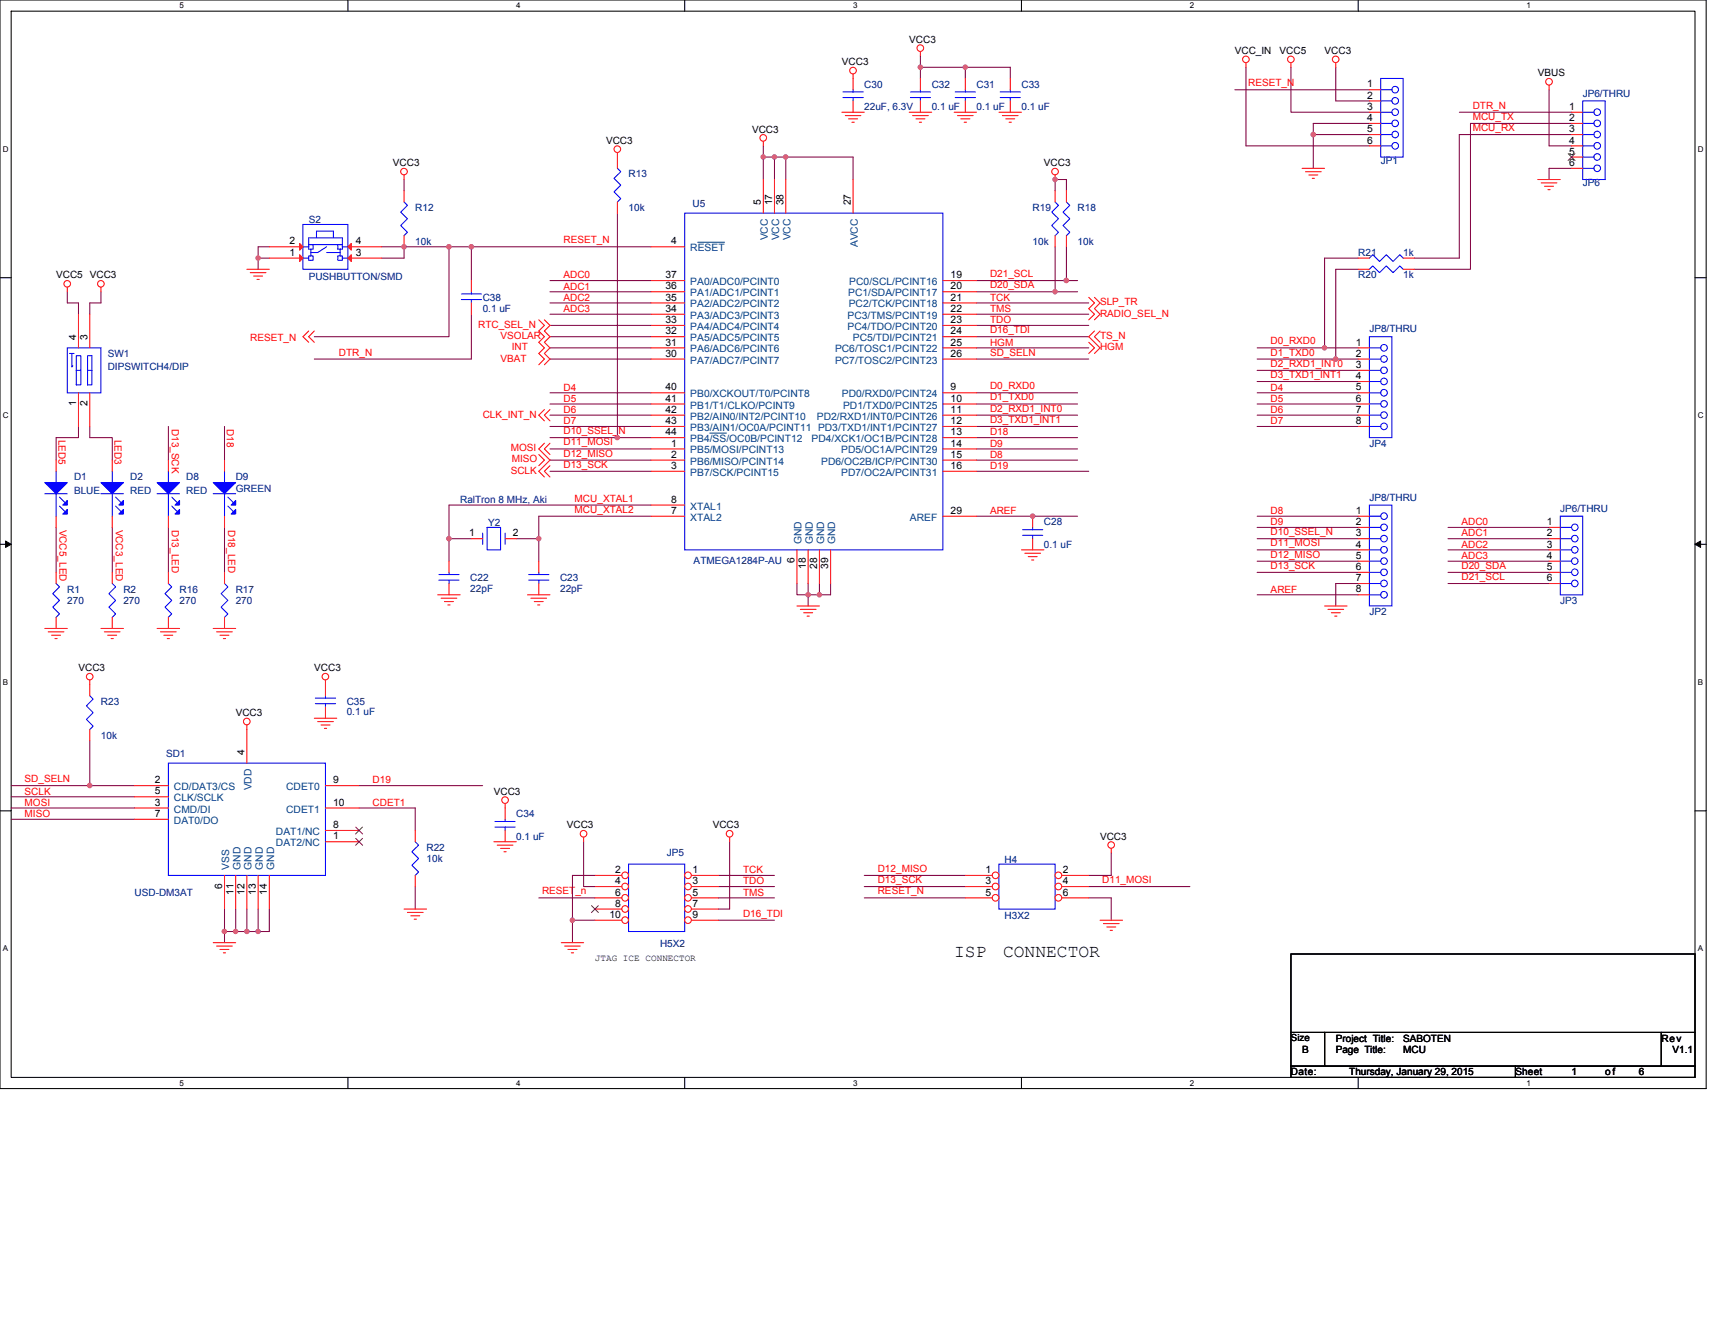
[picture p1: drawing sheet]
<svg xmlns="http://www.w3.org/2000/svg" width="279mm" height="216mm" viewBox="0 0 279 216" stroke-linecap="round" stroke-linejoin="round" font-family="sans-serif">
<path d="M0 0h278v177.4h-278zM1.8 1.8h274.3v173.8h-274.3z" fill="none" stroke="#000" stroke-width=".17"/>
<g fill="#fff">
<path d="M29.3 .2h.7v1.5h-.7z"/>
<path d="M29.3 175.7h.7v1.5h-.7z"/>
</g>
<path d="M56.7 0v1.8M56.7 175.6v1.8" fill="none" stroke="#000" stroke-width=".17"/>
<g fill="#fff">
<path d="M84.1 .2h.7v1.5h-.7z"/>
<path d="M84.1 175.7h.7v1.5h-.7z"/>
</g>
<path d="M111.5 0v1.8M111.5 175.6v1.8" fill="none" stroke="#000" stroke-width=".17"/>
<g fill="#fff">
<path d="M139 .2h.7v1.5h-.7z"/>
<path d="M139 175.7h.7v1.5h-.7z"/>
</g>
<path d="M166.4 0v1.8M166.4 175.6v1.8" fill="none" stroke="#000" stroke-width=".17"/>
<g fill="#fff">
<path d="M193.8 .2h.8v1.5h-.8z"/>
<path d="M193.8 175.7h.8v1.5h-.8z"/>
</g>
<path d="M221.3 0v1.8M221.3 175.6v1.8" fill="none" stroke="#000" stroke-width=".17"/>
<g fill="#fff">
<path d="M248.7 .2h.7v1.5h-.7z"/>
<path d="M248.7 175.7h.7v1.5h-.7z"/>
<path d="M.5 23.5h.9v1.5h-.9z"/>
<path d="M276.6 23.5h1v1.5h-1z"/>
<path d="M.5 67h.9v1.4h-.9z"/>
<path d="M276.6 67h1v1.4h-1z"/>
</g>
<path d="M0 45.3h1.8M276.1 45.3h1.9" fill="none" stroke="#000" stroke-width=".17"/>
<g fill="#fff">
<path d="M.5 110.4h.8v1.5h-.8z"/>
<path d="M276.6 110.4h.9v1.5h-.9z"/>
</g>
<path d="M0 88.7h1.8M276.1 88.7h1.9" fill="none" stroke="#000" stroke-width=".17"/>
<path d="M.9 88.2l.9 .5-.9 .5zM276.1 88.7l1-.5v1z" fill="#000" stroke="#000" stroke-width=".16"/>
<g fill="#fff">
<path d="M.5 153.8h.8v1.5h-.8z"/>
<path d="M276.6 153.8h.9v1.5h-.9z"/>
</g>
<path d="M0 132.1h1.8M276.1 132.1h1.9M210.3 155.4h65.8v12.8h-65.8zM210.3 168.2h5.5v5.5h-5.5zM210.3 173.7h36.6v1.9h-36.6zM215.8 168.2h54.9v5.5h-54.9zM246.9 173.7h29.2v1.9h-29.2zM270.7 168.2h5.4v5.5h-5.4z" fill="none" stroke="#000" stroke-width=".17"/>
<g fill="none" stroke="#800040" stroke-width=".17">
<path d="M149.9 11h7.4M149.9 9.1v1.9M149.9 11v1.8M157.3 11v1.8M157.3 11h7.3v1.8M201.2 14.6h21.9M203 11v12.8h20.1M210.3 11v7.3h12.8M217.6 11v5.4h5.5M237.7 18.3h18.3M252.4 14.6v9.2h3.6M65.8 29.3v1.8"/>
<path d="M100.6 34.7v36.6M124.4 23.8v1.8M124.4 25.6v3.7M124.4 25.6h1.8M126.2 25.6v3.7M126.2 25.6h1.8M128 25.6h11v3.7M128 25.6v3.7M171.9 31.1v-1.8h1.8v1.8M214 21.9v5.5M214 21.9h9.1M223.1 20.1h-9.1v1.8"/>
<path d="M256 21.9h-18.3v20.2h-7.3M256 20.1h-16.4v23.8h-9.2M256 27.4h-3.6v1.9M11 47.5v1.9h1.8v1.8M16.4 47.5v1.9h-1.8v1.8M42.1 42.1h1.8M42.1 42.1v1.8M43.9 40.2h-1.8v1.9M62.2 40.2h3.6M65.8 40.2h7.4v14.7h-22M65.8 40.2v1.9h-3.6M73.2 40.2h3.6v5.5"/>
<path d="M76.8 51.2v7.3h-25.6M76.8 40.2h29.3M89.6 54.9h16.5M89.6 58.5h16.5M89.6 53h16.5M89.6 51.2h16.5M89.6 47.5h16.5M89.6 49.4h16.5M89.6 45.7h16.5M89.6 56.7h16.5M159.1 53h18.3M159.1 54.9h18.3"/>
<path d="M159.1 58.5h18.3M159.1 56.7h18.3M159.1 49.4h18.3M159.1 51.2h18.3M159.1 45.7h14.6M159.1 47.5h12.8M171.9 40.2v7.3M171.9 47.5h3.7M173.7 40.2v5.5M173.7 45.7h1.9M204.8 58.5h12.8M204.8 56.7h11"/>
<path d="M215.8 56.7h5.5M217.6 58.5h3.7M221.3 42.1h-5.5v14.6M221.3 43.9h-3.7v14.6M12.8 69.5v1.8h-3.7v3.7M14.6 69.5v1.8h3.7v3.7M27.4 69.5v5.5M36.6 69.5v5.5M89.6 71.3h11M89.6 65.8h16.5M89.6 64h16.5M89.6 67.6h16.5"/>
<path d="M89.6 69.5h16.5M89.6 73.2h16.5M89.6 75h16.5M89.6 76.8h16.5M100.6 71.3h5.5M159.1 76.8h18.3M159.1 65.8h16.5M159.1 64h16.5M159.1 67.6h16.5M159.1 69.5h16.5M159.1 73.2h16.5M159.1 75h16.5"/>
<path d="M159.1 71.3h16.5M204.8 60.3h16.5M204.8 62.2h16.5M204.8 64h16.5M204.8 65.8h16.5M204.8 67.6h16.5M204.8 69.5h16.5M9.1 85.9v7.4M18.3 85.9v7.4M27.4 85.9v7.4M36.6 85.9v7.4M73.2 87.8h3.6"/>
<path d="M73.2 87.8v3.6M84.1 87.8h3.7M87.8 87.8v3.6M106.1 82.3h-32.9v5.5M106.1 84.1h-18.3v3.7M129.8 95.1v1.8h1.9v-1.8M133.5 96.9h-1.8v1.8M133.5 95.1v1.8M135.3 95.1v1.8h-1.8M159.1 84.1h16.5M204.8 87.8h16.5M204.8 89.6h16.5"/>
<path d="M204.8 91.4h16.5M204.8 96.9h16.5M204.8 85.9h16.5M204.8 84.1h16.5M204.8 93.3h16.5M221.3 95.1h-3.7v3.6M235.9 87.8h16.5M235.9 89.6h16.5M235.9 91.4h16.5M235.9 93.3h16.5M235.9 95.1h16.5M235.9 85.9h16.5"/>
<path d="M1.8 128h12.8M1.8 129.8h20.1M1.8 133.5h20.1M1.8 131.7h20.1M14.6 120.7v7.3M14.6 128h7.3M58.5 128h20.1M58.5 131.7h9.1v3.6M95.1 137.2v7.3h1.8M118.9 137.2v10.9h-1.9M181 139v3.6h-3.6M36.6 151.8h1.8"/>
<path d="M36.6 148.1v3.7M36.6 151.8v1.8M38.4 148.1v3.7M38.4 151.8h1.8M40.2 148.1v3.7M40.2 151.8h1.9M42.1 148.1v3.7M43.9 148.1v3.7h-1.8M67.6 144.5v3.6M87.8 146.3h9.1M93.3 149.9v3.7M93.3 149.9h3.6"/>
<path d="M96.9 142.6h-3.6v7.3M117 149.9h9.2M117 144.5h9.2M117 146.3h9.2M117 142.6h9.2M140.8 142.6h16.5M140.8 144.5h16.5M140.8 146.3h16.5M177.4 144.5h16.4M177.4 146.3h3.6v3.6"/>
</g>
<g fill="#f0f" stroke="#f0f" stroke-width=".17">
<circle cx="73.1" cy="40.2" r=".36"/>
<circle cx="126.2" cy="25.6" r=".35"/>
<circle cx="124.3" cy="25.6" r=".35"/>
<circle cx="128" cy="25.6" r=".36"/>
<circle cx="76.8" cy="40.2" r=".36"/>
<circle cx="171.9" cy="29.2" r=".35"/>
<circle cx="157.3" cy="11" r=".35"/>
<circle cx="149.9" cy="11" r=".36"/>
<circle cx="42" cy="42" r=".35"/>
<circle cx="65.8" cy="40.2" r=".36"/>
<circle cx="93.2" cy="149.9" r=".36"/>
<circle cx="87.8" cy="87.8" r=".35"/>
<circle cx="73.1" cy="87.8" r=".36"/>
<circle cx="214" cy="21.9" r=".36"/>
<circle cx="171.9" cy="47.5" r=".35"/>
<circle cx="173.7" cy="45.7" r=".36"/>
<circle cx="131.7" cy="96.9" r=".36"/>
<circle cx="168.2" cy="84.1" r=".36"/>
<circle cx="133.5" cy="96.9" r=".35"/>
<circle cx="215.8" cy="56.7" r=".35"/>
<circle cx="217.6" cy="58.5" r=".36"/>
<circle cx="36.6" cy="151.8" r=".36"/>
<circle cx="42" cy="151.8" r=".35"/>
<circle cx="40.2" cy="151.8" r=".36"/>
<circle cx="38.4" cy="151.8" r=".35"/>
<circle cx="14.6" cy="128" r=".36"/>
<circle cx="100.6" cy="71.3" r=".36"/>
</g>
<g fill="none" stroke="#f00" stroke-width=".17">
<path d="M137.2 18.3h3.6M137.7 18.8h2.6M138.2 19.4h1.5M138.8 19.9h.4M139 12.1v2.5M139 16.4v1.9M148.1 18.3h3.7M148.7 18.8h2.5M149.2 19.4h1.5M149.8 19.9h.3M149.9 8.4v.7M149.9 12.8v1.8"/>
<path d="M149.9 16.4v1.9M155.4 18.3h3.7M156 18.8h2.5M156.5 19.4h1.5M157.1 19.9h.4M157.3 12.8v1.8M157.3 16.4v1.9M162.8 18.3h3.6M163.3 18.8h2.6M163.9 19.4h1.4M164.4 19.9h.4M203 10.2v.8"/>
<path d="M210.3 10.2v.8M217.6 10.2v.8M223.1 18.3h1.8M223.1 16.4h1.8M223.1 14.6h1.8M252.4 13.9v.7M256 18.3h1.9M65.8 28.5v.8M100.6 24.9v2.5M100.6 32.9v1.8M124.4 23v.8M171.9 28.5v.8"/>
<path d="M173.7 31.1v1.8M173.7 38.4v1.8M212.1 27.4h3.7M212.7 28h2.5M213.2 28.5h1.5M213.8 29.1h.3M223.1 20.1h1.8M223.1 21.9h1.8M223.1 23.8h1.8M250.5 29.3h3.7M251.1 29.8h2.5M251.6 30.4h1.5"/>
<path d="M252.2 30.9h.3M256 21.9h1.9M256 20.1h1.9M256 23.8h1.9M256 25.6h1.9M256 27.4h1.9M11 46.8v.7M16.4 46.8v.7M40.2 43.9h3.7M40.8 44.4h2.5M41.3 45h1.5M41.9 45.5h.3"/>
<path d="M43.9 42.1h5.5M43.9 40.2h5.5M50.3 53.9l-.9 1 .9 .9M51.2 53.9l-.9 1 .9 .9M56.7 42.1h5.5M56.7 40.2h5.5M87.8 52.1l.9 .9-.9 .9 .9 1-.9 .9 .9 .9-.9 .9 .9 .9-.9 .9M88.7 52.1l.9 .9-.9 .9 .9 1-.9 .9 .9 .9-.9 .9 .9 .9-.9 .9M177.4 55.8l.9 .9-.9 .9M177.4 48.5l.9 .9-.9 .9 .9 .9-.9 .9M178.3 53.9l-.9 1 1.8 1.8-.9 .9M178.3 48.5l.9 .9-.9 .9 .9 .9-.9 .9"/>
<path d="M179.2 53.9l-.9 1 .9 .9M221.3 43.9h1.8M228.6 43.9h1.8M18.3 75v1.8M87.8 74.1l.9 .9-.9 .9M88.7 72.2l-.9 1 1.8 1.8-1.8 1.8 .9 .9M88.7 66.7l-.9 .9 .9 1M89.6 72.2l-.9 1 .9 .9M89.6 75.9l-.9 .9 .9 .9M89.6 66.7l-.9 .9 .9 1M9.1 93.3v1.8M18.3 93.3v1.8"/>
<path d="M18.3 84.1v1.8M36.6 93.3v1.8M71.3 96.9h3.7M71.9 97.5h2.5M72.4 98h1.5M73 98.6h.3M73.2 91.4v1.9M73.2 95.1v1.8M85.9 96.9h3.7M86.5 97.5h2.5M87 98h1.5M87.6 98.6h.3"/>
<path d="M129.8 98.7h3.7M130.4 99.3h2.5M130.9 99.8h1.5M166.4 89.6h3.7M167 90.1h2.5M167.5 90.7h1.5M168.1 91.2h.3M215.8 98.7h3.7M216.3 99.3h2.6M216.9 99.8h1.5M252.4 89.6h1.8M252.4 87.8h1.8"/>
<path d="M252.4 85.9h1.8M252.4 91.4h1.8M252.4 93.3h1.8M252.4 95.1h1.8M7.3 102.4h3.7M7.9 103h2.5M8.4 103.5h1.5M9 104.1h.3M9.1 100.6v1.8M14.6 110.8v2.6M14.6 118.9v1.8M16.4 102.4h3.7"/>
<path d="M17 103h2.6M17.5 103.5h1.5M18.1 104.1h.4M18.3 100.6v1.8M25.6 102.4h3.7M26.1 103h2.6M26.7 103.5h1.5M27.2 104.1h.4M34.7 102.4h3.7M35.3 103h2.5M35.8 103.5h1.5M36.4 104.1h.3"/>
<path d="M36.6 100.6v1.8M40.2 118.1v.8M51.2 117h3.7M51.8 117.6h2.5M52.3 118.1h1.5M52.9 118.7h.3M53 110.8v2.6M53 115.2v1.8M131.5 100.4h.3M217.4 100.4h.4M80.5 137.2h3.6M81 137.7h2.6"/>
<path d="M81.6 138.2h1.4M82.1 138.8h.4M82.3 130.9v2.6M82.3 135.3v1.9M95.1 136.4v.8M118.9 136.4v.8M181 138.2v.8M34.7 153.6h3.7M35.3 154.2h2.5M35.8 154.7h1.5M36.4 155.3h.3M65.8 148.1h3.7"/>
<path d="M66.4 148.7h2.5M66.9 149.2h1.5M67.5 149.8h.3M91.4 153.6h3.7M92 154.2h2.5M92.5 154.7h1.5M93.1 155.3h.4M179.2 149.9h3.7M179.8 150.5h2.5M180.3 151h1.5M180.9 151.6h.3"/>
<circle cx="139" cy="11.5" r=".54"/>
<circle cx="149.9" cy="7.8" r=".54"/>
<circle cx="203" cy="9.7" r=".54"/>
<circle cx="210.3" cy="9.7" r=".54"/>
<circle cx="217.6" cy="9.7" r=".54"/>
<circle cx="252.4" cy="13.3" r=".54"/>
<circle cx="65.8" cy="28" r=".54"/>
<circle cx="100.6" cy="24.3" r=".54"/>
<circle cx="124.3" cy="22.5" r=".54"/>
<circle cx="171.9" cy="28" r=".54"/>
<circle cx="11" cy="46.2" r=".54"/>
<circle cx="16.4" cy="46.2" r=".54"/>
<circle cx="14.6" cy="110.3" r=".54"/>
<circle cx="40.2" cy="117.6" r=".54"/>
<circle cx="53" cy="110.3" r=".54"/>
<circle cx="82.3" cy="130.4" r=".54"/>
<circle cx="95.1" cy="135.9" r=".54"/>
<circle cx="118.9" cy="135.9" r=".54"/>
<circle cx="181" cy="137.7" r=".54"/>
</g>
<g fill="none" stroke="#00f" stroke-width=".17">
<path d="M137.3 15.9h3.3M137.3 15h3.3M139 14.6v.4M139 15.9v.5M148.3 15.9h3.3M148.3 15h3.3M149.9 14.6v.4M149.9 15.9v.5M155.6 15.9h3.3M155.6 15h3.3M157.3 14.6v.4M157.3 15.9v.5"/>
<path d="M224.9 12.8h3.7v12.8h-3.7zM224.9 18.3h1.9M224.9 16.4h1.9M224.9 14.6h1.9M257.9 16.4h3.6v12.9h-3.6zM257.9 18.3h1.8M49.4 36.6h7.3v7.3h-7.3zM50.3 39.9h.7v.7h-.3M50.3 39.9v.3M50.3 39.9v-1.1h5.5v1.1M50.3 39.9h5.5M51.6 38.8v-1.1h2.7v1.1"/>
<path d="M55.8 39.9h-.8v.7h.4M55.8 39.9v.3M100.6 27.4l.5 .6-1.1 1.1 1.1 1.1-1.1 1.1 1.1 1.1-.5 .5M173.7 32.9l.6 .6-1.1 1.1 1.1 1-1.1 1.1 1.1 1.1-.6 .6M224.9 20.1h1.9M224.9 21.9h1.9M224.9 23.8h1.9M257.9 23.8h1.8M257.9 21.9h1.8M257.9 20.1h1.8M257.9 25.6h1.8M257.9 27.4h1.8"/>
<path d="M49.4 40.2h.9M50.3 40.2v.4h.4M50.7 41.7h-.4v.4h-.9M50.7 41.7h.3v.7h-.7v-.3M50.7 40.6v1.1M53.2 41.1h2.2M53.2 40.2l-1.4 .9h-1.1M55.4 40.6v1.1M55.8 42.1v.3h-.8v-.7h.8v.4h.9M55.8 40.2h.9M55.8 40.2v.4h-.4M223.1 43.9l.5-.6 1.1 1.1 1.1-1.1 1.1 1.1 1.1-1.1 .6 .6"/>
<path d="M18.3 76.8v1.8M9.1 95.1l.6 .5-1.1 1.1 1.1 1.1-1.1 1.1 1.1 1.1-.6 .6M16.4 80.5h3.7M18.3 95.1l.5 .5-1.1 1.1 1.1 1.1-1.1 1.1 1.1 1.1-.5 .6M18.3 80.5v3.6M18.8 81l.9 .9M18.8 82.5l.9 .9M36.6 95.1l.5 .5-1.1 1.1 1.1 1.1-1.1 1.1 1.1 1.1-.5 .6M71.5 94.5h3.3M71.5 93.6h3.3M73.2 93.3v.3M73.2 94.5v.6"/>
<path d="M254.2 84.1h3.7v12.8h-3.7zM254.2 91.4h1.8M254.2 89.6h1.8M254.2 87.8h1.8M254.2 85.9h1.8M254.2 93.3h1.8M254.2 95.1h1.8M14.6 113.4l.6 .5-1.1 1.1 1.1 1.1-1.1 1.1 1.1 1.1-.6 .6M51.4 114.7h3.3M51.4 113.7h3.3M53 113.4v.3M53 114.7v.5"/>
<path d="M80.6 134.8h3.3M80.6 133.9h3.3M82.3 133.5v.4M82.3 134.8v.5M102.4 140.8h9.1v11h-9.1z"/>
<circle cx="227.3" cy="16.4" r=".54"/>
<circle cx="227.3" cy="14.6" r=".54"/>
<circle cx="227.3" cy="18.3" r=".54"/>
<circle cx="260.2" cy="18.3" r=".54"/>
<circle cx="227.3" cy="23.8" r=".54"/>
<circle cx="227.3" cy="20.1" r=".54"/>
<circle cx="227.3" cy="21.9" r=".54"/>
<circle cx="260.2" cy="20.1" r=".54"/>
<circle cx="260.2" cy="21.9" r=".54"/>
<circle cx="260.2" cy="23.8" r=".54"/>
<circle cx="260.2" cy="25.6" r=".54"/>
<circle cx="260.2" cy="27.4" r=".54"/>
<circle cx="256.6" cy="85.9" r=".53"/>
<circle cx="256.6" cy="87.8" r=".53"/>
<circle cx="256.6" cy="93.2" r=".53"/>
<circle cx="256.6" cy="95.1" r=".53"/>
<circle cx="256.6" cy="91.4" r=".53"/>
<circle cx="256.6" cy="89.6" r=".53"/>
</g>
<path d="M255.5 25l1.1 1.2M256.6 25l-1.1 1.2" fill="none" stroke="#804000" stroke-width=".16"/>
<g fill="#00f" stroke="#00f" stroke-width=".17">
<path d="M16.4 78.6h3.7l-1.8 1.9z"/>
<path d="M20.1 81.6v.7h-.7z"/>
<path d="M19.4 83.8l.7-.8v.8z"/>
</g>
<g fill="#f00" stroke="#f00" stroke-width=".17">
<path d="M48.8 41.5l.6 .6-.6 .5z"/>
<path d="M56.7 42.1l.5-.6v1.1z"/>
<path d="M48.8 39.7l.6 .5-.6 .6z"/>
<path d="M56.7 40.2l.5-.5v1.1z"/>
</g>
<circle cx="112.1" cy="142.6" r=".54" fill="#fff" stroke="#f00" stroke-width=".17"/>
<path d="M112.6 142.6h4.4" fill="none" stroke="#f00" stroke-width=".17"/>
<circle cx="101.8" cy="142.6" r=".54" fill="#fff" stroke="#f00" stroke-width=".17"/>
<path d="M96.9 142.6h4.4" fill="none" stroke="#f00" stroke-width=".17"/>
<circle cx="112.1" cy="144.4" r=".54" fill="#fff" stroke="#f00" stroke-width=".17"/>
<path d="M112.6 144.5h4.4" fill="none" stroke="#f00" stroke-width=".17"/>
<circle cx="101.8" cy="144.4" r=".54" fill="#fff" stroke="#f00" stroke-width=".17"/>
<path d="M96.9 144.5h4.4" fill="none" stroke="#f00" stroke-width=".17"/>
<circle cx="112.1" cy="146.3" r=".54" fill="#fff" stroke="#f00" stroke-width=".17"/>
<path d="M112.6 146.3h4.4" fill="none" stroke="#f00" stroke-width=".17"/>
<circle cx="101.8" cy="146.3" r=".54" fill="#fff" stroke="#f00" stroke-width=".17"/>
<path d="M96.9 146.3h4.4" fill="none" stroke="#f00" stroke-width=".17"/>
<circle cx="112.1" cy="148.1" r=".54" fill="#fff" stroke="#f00" stroke-width=".17"/>
<path d="M112.6 148.1h4.4" fill="none" stroke="#f00" stroke-width=".17"/>
<circle cx="101.8" cy="148.1" r=".54" fill="#fff" stroke="#f00" stroke-width=".17"/>
<path d="M96.9 148.1h4.4" fill="none" stroke="#f00" stroke-width=".17"/>
<path d="M96.4 147.6l1.1 1.1M97.5 147.6l-1.1 1.1" fill="none" stroke="#804000" stroke-width=".16"/>
<circle cx="112.1" cy="149.9" r=".54" fill="#fff" stroke="#f00" stroke-width=".17"/>
<path d="M112.6 149.9h4.4" fill="none" stroke="#f00" stroke-width=".17"/>
<circle cx="101.8" cy="149.9" r=".54" fill="#fff" stroke="#f00" stroke-width=".17"/>
<g fill="none" stroke="#f00" stroke-width=".17">
<path d="M65.8 31.1v1.8M65.8 38.4v1.8M124.4 29.3v5.4M126.2 29.3v5.4M128 29.3v5.4M139 29.3v5.4M106.1 40.2h5.4M106.1 58.5h5.4M106.1 56.7h5.4M106.1 54.9h5.4M106.1 53h5.4M106.1 51.2h5.4"/>
<path d="M106.1 49.4h5.4M106.1 47.5h5.4M106.1 45.7h5.4M153.6 53h5.5M153.6 54.9h5.5M153.6 56.7h5.5M153.6 58.5h5.5M153.6 47.5h5.5M153.6 49.4h5.5M153.6 51.2h5.5M153.6 45.7h5.5M221.3 58.5h1.8"/>
<path d="M221.3 56.7h1.8M106.1 73.2h5.4M106.1 75h5.4M106.1 76.8h5.4M106.1 64h5.4M106.1 65.8h5.4M106.1 67.6h5.4M106.1 69.5h5.4M106.1 71.3h5.4M153.6 64h5.5M153.6 65.8h5.5M153.6 67.6h5.5"/>
<path d="M153.6 71.3h5.5M153.6 73.2h5.5M153.6 75h5.5M153.6 76.8h5.5M153.6 69.5h5.5M221.3 60.3h1.8M221.3 62.2h1.8M221.3 64h1.8M221.3 65.8h1.8M221.3 67.6h1.8M221.3 69.5h1.8M27.4 93.3v1.8"/>
<path d="M87.8 91.4v1.9M87.8 95.1v1.8M106.1 84.1h5.4M106.1 82.3h5.4M129.8 89.6v5.5M131.7 89.6v5.5M133.5 89.6v5.5M135.3 89.6v5.5M153.6 84.1h5.5M27.4 100.6v1.8M96.9 149.9h4.4"/>
</g>
<g fill="none" stroke="#00f" stroke-width=".17">
<path d="M65.8 32.9l.6 .6-1.1 1.1 1.1 1-1.1 1.1 1.1 1.1-.6 .6M111.5 34.7h42.1v54.9h-42.1zM223.1 54.9h3.7v16.4h-3.7zM223.1 58.5h1.8M223.1 56.7h1.8M223.1 62.2h1.8M223.1 60.3h1.8M223.1 64h1.8M223.1 65.8h1.8M223.1 67.6h1.8M223.1 69.5h1.8M27.4 95.1l.6 .5-1.1 1.1 1.1 1.1-1.1 1.1 1.1 1.1-.6 .6"/>
<path d="M86.1 94.5h3.3M86.1 93.6h3.3M87.8 93.3v.3M87.8 94.5v.6M162.8 140.8h9.1v7.3h-9.1z"/>
<circle cx="225.5" cy="56.7" r=".54"/>
<circle cx="225.5" cy="58.5" r=".54"/>
<circle cx="225.5" cy="64" r=".54"/>
<circle cx="225.5" cy="62.2" r=".54"/>
<circle cx="225.5" cy="60.3" r=".54"/>
<circle cx="225.5" cy="69.5" r=".54"/>
<circle cx="225.5" cy="65.8" r=".54"/>
<circle cx="225.5" cy="67.6" r=".54"/>
</g>
<path d="M113.7 39.5h4.3M115.6 70.6h2.7" fill="none" stroke="#004080" stroke-width=".16"/>
<circle cx="162.2" cy="142.6" r=".54" fill="#fff" stroke="#f00" stroke-width=".17"/>
<path d="M157.3 142.6h4.3" fill="none" stroke="#f00" stroke-width=".17"/>
<circle cx="172.4" cy="142.6" r=".54" fill="#fff" stroke="#f00" stroke-width=".17"/>
<path d="M173 142.6h4.4" fill="none" stroke="#f00" stroke-width=".17"/>
<circle cx="162.2" cy="144.4" r=".54" fill="#fff" stroke="#f00" stroke-width=".17"/>
<path d="M157.3 144.5h4.3" fill="none" stroke="#f00" stroke-width=".17"/>
<circle cx="172.4" cy="144.4" r=".54" fill="#fff" stroke="#f00" stroke-width=".17"/>
<path d="M173 144.5h4.4" fill="none" stroke="#f00" stroke-width=".17"/>
<circle cx="162.2" cy="146.3" r=".54" fill="#fff" stroke="#f00" stroke-width=".17"/>
<path d="M157.3 146.3h4.3" fill="none" stroke="#f00" stroke-width=".17"/>
<circle cx="172.4" cy="146.3" r=".54" fill="#fff" stroke="#f00" stroke-width=".17"/>
<g fill="none" stroke="#f00" stroke-width=".17">
<path d="M164.6 12.8v1.8M164.6 16.4v1.9M171.9 31.1v1.8M171.9 38.4v1.8M12.8 51.2v5.5M14.6 51.2v5.5M76.8 45.7v1.8M76.8 49.4v1.8M221.3 42.1h1.8M228.6 42.1h1.8M9.1 75v1.8M12.8 64v5.5"/>
<path d="M14.6 64v5.5M27.4 75v1.8M36.6 75v1.8M9.1 84.1v1.8M27.4 84.1v1.8M36.6 84.1v1.8M76.8 87.8h1.8M82.3 87.8h1.8M168.2 84.1v1.8M168.2 87.8v1.8M221.3 87.8h1.8M221.3 85.9h1.8"/>
<path d="M221.3 84.1h1.8M221.3 89.6h1.8M221.3 91.4h1.8M221.3 93.3h1.8M221.3 95.1h1.8M221.3 96.9h1.8M40.2 118.9v5.5M21.9 128h5.5M21.9 131.7h5.5M21.9 129.8h5.5M21.9 133.5h5.5M53 137.2h5.5"/>
<path d="M53 135.3h5.5M53 128h5.5M53 131.7h5.5M67.6 135.3v1.9M36.6 142.6v5.5M38.4 142.6v5.5M40.2 142.6v5.5M42.1 142.6v5.5M43.9 142.6v5.5M67.6 142.6v1.9M173 146.3h4.4"/>
</g>
<g fill="#00f" stroke="#00f" stroke-width=".17">
<path d="M34.7 78.6h3.7l-1.8 1.9z"/>
<path d="M38.4 81.6v.7h-.7z"/>
<path d="M37.7 83.8l.7-.8v.8z"/>
<path d="M7.3 78.6h3.7l-1.9 1.9z"/>
<path d="M11 81.6v.7h-.8z"/>
<path d="M10.2 83.8l.8-.8v.8z"/>
<path d="M25.6 78.6h3.7l-1.9 1.9z"/>
<path d="M29.3 81.6v.7h-.8z"/>
<path d="M28.5 83.8l.8-.8v.8z"/>
</g>
<g fill="none" stroke="#00f" stroke-width=".17">
<path d="M162.9 15.9h3.3M162.9 15h3.3M164.6 14.6v.4M164.6 15.9v.5M171.9 32.9l.5 .6-1.1 1.1 1.1 1-1.1 1.1 1.1 1.1-.5 .6M11 56.7h5.4v7.3h-5.4zM11.3 57.6h.8M11.7 57.6v2.2l.2-.2M12.4 58h.8v4.7h-.8zM14.3 58h.7v4.7h-.7zM75.2 48.8h3.2M75.2 47.9h3.2"/>
<path d="M76.8 47.5v.4M76.8 48.8v.6M223.1 42.1l.5-.6 1.1 1.1 1.1-1.1 1.1 1.1 1.1-1.1 .6 .6M9.1 76.8v1.8M12.4 60.3h.8M14.3 60.3h.7M27.4 76.8v1.8M36.6 76.8v1.8M7.3 80.5h3.7M9.1 80.5v3.6M9.7 81l.9 .9M9.7 82.5l.9 .9"/>
<path d="M25.6 80.5h3.7M27.4 80.5v3.6M28 81l.9 .9M28 82.5l.9 .9M34.7 80.5h3.7M36.6 80.5v3.6M37.1 81l.9 .9M37.1 82.5l.9 .9M78.6 86.9v1.8M79.4 85.9h2.2v3.7h-2.2zM82.3 86.9v1.8M166.6 87.2h3.3"/>
<path d="M166.6 86.3h3.3M168.2 85.9v.4M168.2 87.2v.6M223.1 82.3h3.7v16.4h-3.7zM223.1 89.6h1.8M223.1 87.8h1.8M223.1 85.9h1.8M223.1 84.1h1.8M223.1 91.4h1.8M223.1 93.3h1.8M223.1 95.1h1.8M223.1 96.9h1.8"/>
<path d="M27.4 124.4h25.6v18.2h-25.6zM67.6 137.2l.6 .5-1.1 1.1 1.1 1.1-1.1 1.1 1.1 1.1-.6 .5"/>
<circle cx="225.5" cy="89.6" r=".54"/>
<circle cx="225.5" cy="96.9" r=".54"/>
<circle cx="225.5" cy="85.9" r=".54"/>
<circle cx="225.5" cy="93.2" r=".54"/>
<circle cx="225.5" cy="84.1" r=".54"/>
<circle cx="225.5" cy="91.4" r=".54"/>
<circle cx="225.5" cy="87.8" r=".54"/>
<circle cx="225.5" cy="95.1" r=".54"/>
</g>
<path d="M58 136.6l1.1 1.1M58 134.8l1.1 1.1M59.1 136.6l-1.2 1.1M59.1 134.8l-1.2 1.1" fill="none" stroke="#804000" stroke-width=".16"/>
<g fill="#f0f" stroke="#f0f" stroke-width=".17">
<circle cx="73.1" cy="40.2" r=".36"/>
<circle cx="126.2" cy="25.6" r=".35"/>
<circle cx="124.3" cy="25.6" r=".35"/>
<circle cx="128" cy="25.6" r=".36"/>
<circle cx="76.8" cy="40.2" r=".36"/>
<circle cx="171.9" cy="29.2" r=".35"/>
<circle cx="157.3" cy="11" r=".35"/>
<circle cx="149.9" cy="11" r=".36"/>
<circle cx="42" cy="42" r=".35"/>
<circle cx="65.8" cy="40.2" r=".36"/>
<circle cx="93.2" cy="149.9" r=".36"/>
<circle cx="87.8" cy="87.8" r=".35"/>
<circle cx="73.1" cy="87.8" r=".36"/>
<circle cx="214" cy="21.9" r=".36"/>
<circle cx="171.9" cy="47.5" r=".35"/>
<circle cx="173.7" cy="45.7" r=".36"/>
<circle cx="131.7" cy="96.9" r=".36"/>
<circle cx="168.2" cy="84.1" r=".36"/>
<circle cx="133.5" cy="96.9" r=".35"/>
<circle cx="215.8" cy="56.7" r=".35"/>
<circle cx="217.6" cy="58.5" r=".36"/>
<circle cx="36.6" cy="151.8" r=".36"/>
<circle cx="42" cy="151.8" r=".35"/>
<circle cx="40.2" cy="151.8" r=".36"/>
<circle cx="38.4" cy="151.8" r=".35"/>
<circle cx="14.6" cy="128" r=".36"/>
<circle cx="100.6" cy="71.3" r=".36"/>
</g>
<g font-size="2.9">
<text x="155.4" y="155.9">ISP</text>
<text x="163.4" y="155.9">CONNECTOR</text>
</g>
<g font-size="1.7">
<text x="222.7" y="17.9">3</text>
<text x="222.7" y="16.1">2</text>
<text x="222.7" y="14.2">1</text>
<text x="255.7" y="17.9">1</text>
<text x="222.7" y="19.7">4</text>
<text x="222.7" y="21.5">5</text>
<text x="222.7" y="23.4">6</text>
<text x="255.7" y="21.5">3</text>
<text x="255.7" y="19.7">2</text>
<text x="255.7" y="23.4">4</text>
<text x="255.7" y="25.2">5</text>
<text x="255.7" y="27.1">6</text>
<text x="124" y="33.5" transform="rotate(-90 124 33.5)">5</text>
<text x="125.8" y="33.5" transform="rotate(-90 125.8 33.5)">17</text>
<text x="127.6" y="33.5" transform="rotate(-90 127.6 33.5)">38</text>
<text x="138.6" y="33.5" transform="rotate(-90 138.6 33.5)">27</text>
<text x="47.2" y="41.7">1</text>
<text x="47.2" y="39.8">2</text>
<text x="58" y="41.7">3</text>
<text x="58" y="39.8">4</text>
<text x="109.3" y="39.8">4</text>
<text x="108.4" y="47.2">36</text>
<text x="108.4" y="45.3">37</text>
<text x="154.9" y="47.2">20</text>
<text x="154.9" y="45.3">19</text>
<text x="108.4" y="52.6">33</text>
<text x="108.4" y="50.8">34</text>
<text x="108.4" y="49">35</text>
<text x="154.9" y="52.6">23</text>
<text x="154.9" y="49">21</text>
<text x="154.9" y="50.8">22</text>
<text x="12.4" y="55.4" transform="rotate(-90 12.4 55.4)">4</text>
<text x="14.2" y="55.4" transform="rotate(-90 14.2 55.4)">3</text>
<text x="108.4" y="58.1">30</text>
<text x="108.4" y="56.3">31</text>
<text x="108.4" y="54.5">32</text>
<text x="154.9" y="54.5">24</text>
<text x="154.9" y="56.3">25</text>
<text x="154.9" y="58.1">26</text>
<text x="220.9" y="60">3</text>
<text x="220.9" y="58.1">2</text>
<text x="220.9" y="56.3">1</text>
<text x="108.4" y="63.6">40</text>
<text x="108.4" y="65.4">41</text>
<text x="154.9" y="63.6">9</text>
<text x="154.9" y="65.4">10</text>
<text x="220.9" y="61.8">4</text>
<text x="220.9" y="63.6">5</text>
<text x="220.9" y="65.4">6</text>
<text x="12.4" y="66.2" transform="rotate(-90 12.4 66.2)">1</text>
<text x="14.2" y="66.2" transform="rotate(-90 14.2 66.2)">2</text>
<text x="108.4" y="70.9">44</text>
<text x="108.4" y="67.3">42</text>
<text x="108.4" y="69.1">43</text>
<text x="154.9" y="67.3">11</text>
<text x="154.9" y="70.9">13</text>
<text x="154.9" y="69.1">12</text>
<text x="220.9" y="67.3">7</text>
<text x="220.9" y="69.1">8</text>
<text x="109.3" y="72.8">1</text>
<text x="109.3" y="74.6">2</text>
<text x="109.3" y="76.4">3</text>
<text x="154.9" y="74.6">15</text>
<text x="154.9" y="72.8">14</text>
<text x="154.9" y="76.4">16</text>
<text x="109.3" y="83.7">7</text>
<text x="109.3" y="81.9">8</text>
<text x="154.9" y="83.7">29</text>
<text x="220.9" y="83.7">1</text>
<text x="76.4" y="87.4">1</text>
<text x="83.6" y="87.4">2</text>
<text x="220.9" y="87.4">3</text>
<text x="220.9" y="85.6">2</text>
<text x="220.9" y="89.2">4</text>
<text x="252" y="89.2">3</text>
<text x="252" y="87.4">2</text>
<text x="252" y="85.6">1</text>
<text x="129.5" y="91.8" transform="rotate(-90 129.5 91.8)">6</text>
<text x="131.3" y="92.7" transform="rotate(-90 131.3 92.7)">18</text>
<text x="133.1" y="92.7" transform="rotate(-90 133.1 92.7)">28</text>
<text x="134.9" y="92.7" transform="rotate(-90 134.9 92.7)">39</text>
<text x="220.9" y="91.1">5</text>
<text x="220.9" y="92.9">6</text>
<text x="220.9" y="94.7">7</text>
<text x="252" y="91.1">4</text>
<text x="252" y="92.9">5</text>
<text x="252" y="94.7">6</text>
<text x="220.9" y="96.5">8</text>
<text x="39.8" y="123.1" transform="rotate(-90 39.8 123.1)">4</text>
<text x="25.2" y="127.6">2</text>
<text x="25.2" y="131.3">3</text>
<text x="25.2" y="129.5">5</text>
<text x="54.3" y="127.6">9</text>
<text x="54.3" y="131.3">10</text>
<text x="25.2" y="133.1">7</text>
<text x="54.3" y="136.8">1</text>
<text x="54.3" y="134.9">8</text>
<text x="100.2" y="142.3">2</text>
<text x="112.8" y="142.3">1</text>
<text x="160.5" y="142.3">1</text>
<text x="173.2" y="142.3">2</text>
<text x="36.2" y="144.8" transform="rotate(-90 36.2 144.8)">6</text>
<text x="38" y="145.8" transform="rotate(-90 38 145.8)">11</text>
<text x="39.8" y="145.8" transform="rotate(-90 39.8 145.8)">12</text>
<text x="41.7" y="145.8" transform="rotate(-90 41.7 145.8)">13</text>
<text x="43.5" y="145.8" transform="rotate(-90 43.5 145.8)">14</text>
<text x="99.3" y="149.6">10</text>
<text x="100.2" y="144.1">4</text>
<text x="100.2" y="145.9">6</text>
<text x="100.2" y="147.7">8</text>
<text x="112.8" y="144.1">3</text>
<text x="112.8" y="145.9">5</text>
<text x="112.8" y="147.7">7</text>
<text x="112.8" y="149.6">9</text>
<text x="160.5" y="144.1">3</text>
<text x="160.5" y="145.9">5</text>
<text x="173.2" y="144.1">4</text>
<text x="173.2" y="145.9">6</text>
</g>
<g font-size="1.7" fill="#004080">
<text x="112.5" y="41">RESET</text>
<text x="125.1" y="39.2" transform="rotate(-90 125.1 39.2)">VCC</text>
<text x="126.9" y="39.2" transform="rotate(-90 126.9 39.2)">VCC</text>
<text x="128.8" y="39.2" transform="rotate(-90 128.8 39.2)">VCC</text>
<text x="139.7" y="40.3" transform="rotate(-90 139.7 40.3)">AVCC</text>
<text x="112.5" y="46.5">PA0/ADC0/PCINT0</text>
<text x="138.4" y="46.5">PC0/SCL/PCINT16</text>
<text x="112.5" y="53.8">PA4/ADC4/PCINT4</text>
<text x="112.5" y="51.9">PA3/ADC3/PCINT3</text>
<text x="112.5" y="50.1">PA2/ADC2/PCINT2</text>
<text x="112.5" y="48.3">PA1/ADC1/PCINT1</text>
<text x="138.1" y="53.8">PC4/TDO/PCINT20</text>
<text x="138.1" y="51.9">PC3/TMS/PCINT19</text>
<text x="138.2" y="48.3">PC1/SDA/PCINT17</text>
<text x="138.3" y="50.1">PC2/TCK/PCINT18</text>
<text x="112.5" y="59.2">PA7/ADC7/PCINT7</text>
<text x="112.5" y="57.4">PA6/ADC6/PCINT6</text>
<text x="112.5" y="55.6">PA5/ADC5/PCINT5</text>
<text x="136" y="57.4">PC6/TOSC1/PCINT22</text>
<text x="136" y="59.2">PC7/TOSC2/PCINT23</text>
<text x="138.9" y="55.6">PC5/TDI/PCINT21</text>
<text x="112.5" y="64.7">PB0/XCKOUT/T0/PCINT8</text>
<text x="137.2" y="64.7">PD0/RXD0/PCINT24</text>
<text x="112.5" y="66.6">PB1/T1/CLKO/PCINT9</text>
<text x="112.5" y="68.4">PB2/AIN0/INT2/PCINT10</text>
<text x="112.5" y="70.2">PB3/AIN1/OC0A/PCINT11 PD3/TXD1/INT1/PCINT27</text>
<text x="133.1" y="68.4">PD2/RXD1/INT0/PCINT26</text>
<text x="137.4" y="66.6">PD1/TXD0/PCINT25</text>
<text x="112.5" y="73.9">PB5/MOSI/PCINT13</text>
<text x="112.5" y="75.7">PB6/MISO/PCINT14</text>
<text x="112.5" y="77.5">PB7/SCK/PCINT15</text>
<text x="112.5" y="72.1">PB4/SS/OC0B/PCINT12</text>
<text x="132.2" y="72.1">PD4/XCK1/OC1B/PCINT28</text>
<text x="133.8" y="75.7">PD6/OC2B/ICP/PCINT30</text>
<text x="137.1" y="73.9">PD5/OC1A/PCINT29</text>
<text x="137.1" y="77.5">PD7/OC2A/PCINT31</text>
<text x="112.5" y="83">XTAL1</text>
<text x="112.5" y="84.9">XTAL2</text>
<text x="130.6" y="88.7" transform="rotate(-90 130.6 88.7)">GND</text>
<text x="132.4" y="88.7" transform="rotate(-90 132.4 88.7)">GND</text>
<text x="134.3" y="88.7" transform="rotate(-90 134.3 88.7)">GND</text>
<text x="136.1" y="88.7" transform="rotate(-90 136.1 88.7)">GND</text>
<text x="148.2" y="84.9">AREF</text>
<text x="28.3" y="128.8">CD/DAT3/CS</text>
<text x="28.3" y="130.6">CLK/SCLK</text>
<text x="41" y="128.8" transform="rotate(-90 41 128.8)">VDD</text>
<text x="46.6" y="128.8">CDET0</text>
<text x="28.3" y="132.4">CMD/DI</text>
<text x="28.3" y="134.2">DAT0/DO</text>
<text x="45" y="137.9">DAT2/NC</text>
<text x="45" y="136.1">DAT1/NC</text>
<text x="46.6" y="132.4">CDET1</text>
<text x="37.3" y="141.7" transform="rotate(-90 37.3 141.7)">VSS</text>
<text x="39.2" y="141.7" transform="rotate(-90 39.2 141.7)">GND</text>
<text x="41" y="141.7" transform="rotate(-90 41 141.7)">GND</text>
<text x="42.8" y="141.7" transform="rotate(-90 42.8 141.7)">GND</text>
<text x="44.6" y="141.7" transform="rotate(-90 44.6 141.7)">GND</text>
</g>
<g font-size="1.6">
<text x="137.2" y="10.6">VCC3</text>
<text x="148.1" y="7">VCC3</text>
<text x="201.2" y="8.8">VCC_IN</text>
<text x="208.5" y="8.8">VCC5</text>
<text x="215.8" y="8.8">VCC3</text>
<text x="250.5" y="12.4">VBUS</text>
<text x="98.7" y="23.4">VCC3</text>
<text x="122.5" y="21.6">VCC3</text>
<text x="64" y="27.1">VCC3</text>
<text x="170.1" y="27.1">VCC3</text>
<text x="9.1" y="45.4">VCC5 VCC3</text>
<text x="12.8" y="109.4">VCC3</text>
<text x="51.2" y="109.4">VCC3</text>
<text x="38.4" y="116.7">VCC3</text>
<text x="80.5" y="129.5">VCC3</text>
<text x="92.4" y="135">VCC3</text>
<text x="116.1" y="135">VCC3</text>
<text x="179.2" y="136.8">VCC3</text>
<text x="210.3" y="169.7">Size</text>
<text x="212.1" y="171.6">B</text>
<text x="217.6" y="169.7">Project Title:</text>
<text x="217.6" y="171.6">Page Title:</text>
<text x="228.6" y="171.6">MCU</text>
<text x="228.6" y="169.7">SABOTEN</text>
<text x="270.7" y="169.7">Rev</text>
<text x="272.5" y="171.6">V1.1</text>
<text x="210.3" y="175.2">Date:</text>
<text x="219.8" y="175.2">Thursday, January 29, 2015</text>
<text x="246.9" y="175.2">Sheet</text>
<text x="256" y="175.2">1</text>
<text x="261.5" y="175.2">of</text>
<text x="267" y="175.2">6</text>
</g>
<g font-size="1.6" fill="#000080">
<text x="140.8" y="14.3">C30</text>
<text x="140.8" y="17.9">22uF, 6.3V</text>
<text x="151.8" y="14.3">C32</text>
<text x="151.8" y="17.9">0.1 uF</text>
<text x="159.1" y="14.3">C31</text>
<text x="159.1" y="17.9">0.1 uF</text>
<text x="166.4" y="14.3">C33</text>
<text x="166.4" y="17.9">0.1 uF</text>
<text x="257.9" y="15.7">JP6/THRU</text>
<text x="102.4" y="28.9">R13</text>
<text x="224.9" y="26.7">JP1</text>
<text x="67.6" y="34.4">R12</text>
<text x="102.4" y="34.4">10k</text>
<text x="112.8" y="33.7">U5</text>
<text x="168.2" y="34.4">R19</text>
<text x="175.6" y="34.4">R18</text>
<text x="257.9" y="30.4">JP6</text>
<text x="50.3" y="36.4">S2</text>
<text x="67.6" y="39.9">10k</text>
<text x="168.2" y="39.9">10k</text>
<text x="175.6" y="39.9">10k</text>
<text x="221.3" y="41.7">R21</text>
<text x="228.6" y="41.7">1k</text>
<text x="50.3" y="45.6">PUSHBUTTON/SMD</text>
<text x="221.3" y="45.4">R20</text>
<text x="228.6" y="45.4">1k</text>
<text x="78.6" y="49">C38</text>
<text x="78.6" y="50.8">0.1 uF</text>
<text x="17.5" y="58.2">SW1</text>
<text x="223.1" y="54.1">JP8/THRU</text>
<text x="17.5" y="60.4">DIPSWITCH4/DIP</text>
<text x="223.1" y="72.8">JP4</text>
<text x="12.1" y="78.3">D1</text>
<text x="12.1" y="80.5">BLUE</text>
<text x="21.2" y="78.3">D2</text>
<text x="21.2" y="80.5">RED</text>
<text x="30.4" y="78.3">D8</text>
<text x="30.4" y="80.5">RED</text>
<text x="38.4" y="78.3">D9</text>
<text x="38.4" y="80.1">GREEN</text>
<text x="75" y="81.9">RalTron 8 MHz, Aki</text>
<text x="223.1" y="81.6">JP8/THRU</text>
<text x="254.2" y="83.4">JP6/THRU</text>
<text x="79.5" y="85.8">Y2</text>
<text x="170.1" y="85.6">C28</text>
<text x="170.1" y="89.3">0.1 uF</text>
<text x="76.6" y="94.7">C22</text>
<text x="91.2" y="94.7">C23</text>
<text x="113" y="91.8">ATMEGA1284P-AU</text>
<text x="11" y="96.6">R1</text>
<text x="11" y="98.4">270</text>
<text x="20.1" y="96.6">R2</text>
<text x="20.1" y="98.4">270</text>
<text x="29.3" y="96.6">R16</text>
<text x="29.3" y="98.4">270</text>
<text x="38.4" y="96.6">R17</text>
<text x="38.4" y="98.4">270</text>
<text x="76.6" y="96.4">22pF</text>
<text x="91.2" y="96.4">22pF</text>
<text x="223.1" y="100.2">JP2</text>
<text x="254.2" y="98.4">JP3</text>
<text x="16.4" y="114.9">R23</text>
<text x="56.5" y="114.9">C35</text>
<text x="56.5" y="116.5">0.1 uF</text>
<text x="16.4" y="120.4">10k</text>
<text x="27.1" y="123.3">SD1</text>
<text x="84.1" y="133.1">C34</text>
<text x="84.1" y="136.8">0.1 uF</text>
<text x="69.5" y="138.6">R22</text>
<text x="69.5" y="140.5">10k</text>
<text x="108.6" y="139.6">JP5</text>
<text x="163.7" y="140.7">H4</text>
<text x="21.9" y="145.9">USD-DM3AT</text>
<text x="163.7" y="149.8">H3X2</text>
<text x="107.5" y="154.4">H5X2</text>
</g>
<g font-size="1.6" fill="#f00">
<text x="203.3" y="14.1">RESET_N</text>
<text x="239.9" y="17.7">DTR_N</text>
<text x="239.9" y="21.4">MCU_RX</text>
<text x="239.9" y="19.5">MCU_TX</text>
<text x="91.8" y="39.6">RESET_N</text>
<text x="91.8" y="47.2">ADC1</text>
<text x="91.8" y="45.4">ADC0</text>
<text x="161.3" y="47">D20_SDA</text>
<text x="161.3" y="45.1">D21_SCL</text>
<text x="77.9" y="53.4">RTC_SEL_N</text>
<text x="91.8" y="49">ADC2</text>
<text x="91.8" y="50.8">ADC3</text>
<text x="161.3" y="52.7">TDO</text>
<text x="161.3" y="49">TCK</text>
<text x="161.3" y="50.8">TMS</text>
<text x="179.2" y="49.8">SLP_TR</text>
<text x="179.2" y="51.6">RADIO_SEL_N</text>
<text x="40.8" y="55.6">RESET_N</text>
<text x="55.2" y="57.9">DTR_N</text>
<text x="81.6" y="58.9">VBAT</text>
<text x="81.6" y="55.2">VSOLAR</text>
<text x="83.4" y="57.1">INT</text>
<text x="161.3" y="54.3">D16_TDI</text>
<text x="161.3" y="57.9">SD_SELN</text>
<text x="161.3" y="56.3">HGM</text>
<text x="179.2" y="57.1">HGM</text>
<text x="179.2" y="55.2">TS_N</text>
<text x="207" y="59.8">D2_RXD1_INT0</text>
<text x="207" y="56.1">D0_RXD0</text>
<text x="207" y="57.9">D1_TXD0</text>
<text x="91.8" y="65.5">D5</text>
<text x="91.8" y="63.6">D4</text>
<text x="161.3" y="65.3">D1_TXD0</text>
<text x="161.3" y="63.4">D0_RXD0</text>
<text x="207" y="61.6">D3_TXD1_INT1</text>
<text x="207" y="63.6">D4</text>
<text x="207" y="65.5">D5</text>
<text x="9.5" y="71.7" transform="rotate(90 9.5 71.7)">LED5</text>
<text x="18.6" y="71.7" transform="rotate(90 18.6 71.7)">LED3</text>
<text x="28" y="69.8" transform="rotate(90 28 69.8)">D13_SCK</text>
<text x="36.9" y="69.8" transform="rotate(90 36.9 69.8)">D18</text>
<text x="78.6" y="68.1">CLK_INT_N</text>
<text x="91.8" y="67.3">D6</text>
<text x="91.8" y="69.1">D7</text>
<text x="91.8" y="70.7">D10_SSEL_N</text>
<text x="161.3" y="67.1">D2_RXD1_INT0</text>
<text x="161.3" y="68.9">D3_TXD1_INT1</text>
<text x="161.3" y="71">D18</text>
<text x="207" y="67.3">D6</text>
<text x="207" y="69.1">D7</text>
<text x="83.2" y="73.5">MOSI</text>
<text x="83.2" y="77.2">SCLK</text>
<text x="83.4" y="75.4">MISO</text>
<text x="91.8" y="72.6">D11_MOSI</text>
<text x="91.8" y="74.4">D12_MISO</text>
<text x="91.8" y="76.2">D13_SCK</text>
<text x="161.3" y="72.8">D9</text>
<text x="161.3" y="74.6">D8</text>
<text x="161.3" y="76.4">D19</text>
<text x="93.6" y="81.7">MCU_XTAL1</text>
<text x="93.6" y="83.5">MCU_XTAL2</text>
<text x="161.3" y="83.8">AREF</text>
<text x="207" y="83.8">D8</text>
<text x="9.7" y="86.3" transform="rotate(90 9.7 86.3)">VCC5_LED</text>
<text x="18.9" y="86.3" transform="rotate(90 18.9 86.3)">VCC3_LED</text>
<text x="28" y="86.3" transform="rotate(90 28 86.3)">D13_LED</text>
<text x="37.1" y="86.3" transform="rotate(90 37.1 86.3)">D18_LED</text>
<text x="207" y="87.2">D10_SSEL_N</text>
<text x="207" y="89">D11_MOSI</text>
<text x="207" y="85.6">D9</text>
<text x="238.1" y="87.4">ADC1</text>
<text x="238.1" y="89.2">ADC2</text>
<text x="238.1" y="85.6">ADC0</text>
<text x="207" y="90.9">D12_MISO</text>
<text x="207" y="92.7">D13_SCK</text>
<text x="238.1" y="91.1">ADC3</text>
<text x="238.1" y="92.7">D20_SDA</text>
<text x="238.1" y="94.5">D21_SCL</text>
<text x="207" y="96.6">AREF</text>
<text x="4" y="129.5">SCLK</text>
<text x="4" y="131.3">MOSI</text>
<text x="4" y="127.4">SD_SELN</text>
<text x="60.7" y="127.7">D19</text>
<text x="60.7" y="131.3">CDET1</text>
<text x="4" y="133.1">MISO</text>
<text x="121.1" y="142.3">TCK</text>
<text x="143" y="142.1">D12_MISO</text>
<text x="143" y="143.9">D13_SCK</text>
<text x="179.6" y="143.9">D11_MOSI</text>
<text x="88.3" y="145.7">RESET_n</text>
<text x="121.1" y="149.4">D16_TDI</text>
<text x="121.1" y="144.1">TDO</text>
<text x="121.1" y="145.9">TMS</text>
<text x="143" y="145.7">RESET_N</text>
</g>
<text font-size="1.5" x="96.9" y="156.7">JTAG ICE CONNECTOR</text>
<g font-size="1.3">
<text x="29.3" y="1.4">5</text>
<text x="84.1" y="1.4">4</text>
<text x="139" y="1.4">3</text>
<text x="193.8" y="1.4">2</text>
<text x="248.7" y="1.4">1</text>
<text x=".5" y="24.7">D</text>
<text x="276.6" y="24.7">D</text>
<text x=".5" y="68.2">C</text>
<text x="276.6" y="68.2">C</text>
<text x=".5" y="111.6">B</text>
<text x="276.6" y="111.6">B</text>
<text x=".5" y="155">A</text>
<text x="276.6" y="155">A</text>
<text x="29.3" y="176.9">5</text>
<text x="84.1" y="176.9">4</text>
<text x="139" y="176.9">3</text>
<text x="193.8" y="176.9">2</text>
<text x="248.7" y="176.9">1</text>
</g>
</svg>
